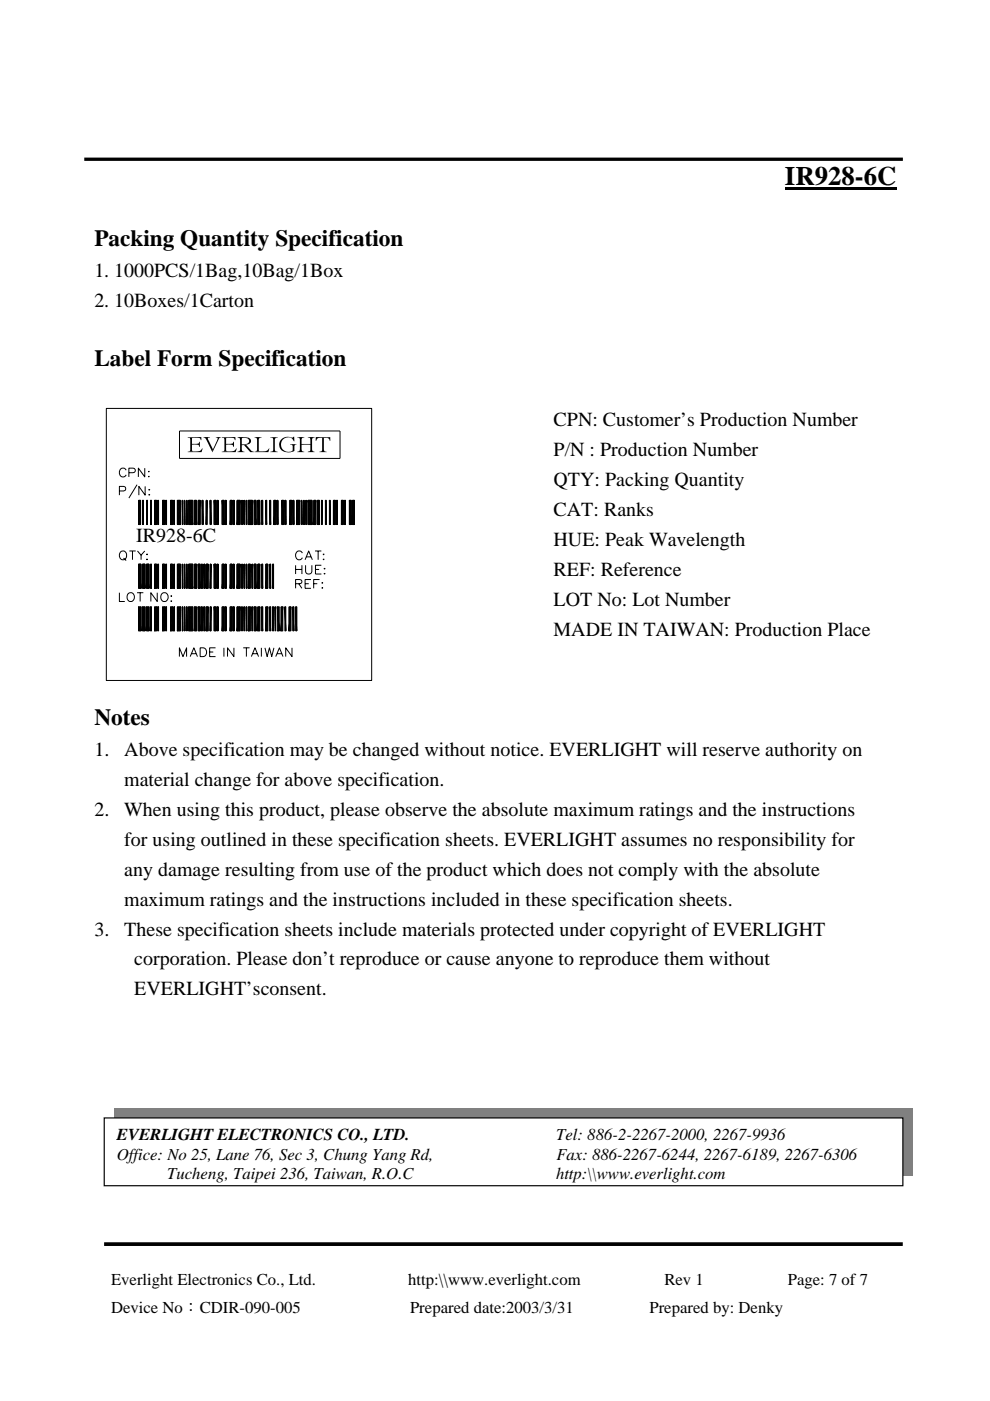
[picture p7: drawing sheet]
<svg xmlns="http://www.w3.org/2000/svg" width="210mm" height="297mm" viewBox="0 0 210 297" stroke-linecap="round" stroke-linejoin="round" font-family="sans-serif">
<path d="M22.1 263.8h169.3" fill="none" stroke="#000" stroke-width=".78" stroke-linecap="butt"/>
<path d="M15.7 79.6h68.1v71.9h-68.1z" fill="#fff"/>
<g fill="none" stroke="#000" stroke-width=".42">
<path d="M29.6 106.1v5.1M33 106.1v5.1M33 119.6v5.1M34.7 106.1v5.1M34.7 119.6v5.1M36.4 106.1v5.1M36.4 119.6v5.1M42.2 106.1v5.1M42.2 119.6v5.1M43.9 119.6v5.1M45.6 106.1v5.1M45.6 119.6v5.1"/>
<path d="M47.3 106.1v5.1M47.3 119.6v5.1M52.9 119.6v5.1M54.9 106.1v5.1M54.9 119.6v5.1M66.7 106.1v5.1M67.5 106.1v5.1M33 128.7v5.1M34.7 128.7v5.1M36.4 128.7v5.1M42.2 128.7v5.1M43.9 128.7v5.1"/>
<path d="M45.6 128.7v5.1M47.3 128.7v5.1M52.9 128.7v5.1M54.9 128.7v5.1M59 128.7v5.1"/>
</g>
<g fill="none" stroke="#000" stroke-width=".21">
<path d="M22.5 86.6h56.3v57.7h-56.3zM26.8 99.7a.8 .8 0 0 0-1.1-.4 .8 .8 0 0 0-.4 1.1 .75 .75 0 0 0 .6 .7 .75 .75 0 0 0 .9-.4M30.7 99.3v1.8l-1.4-1.8v1.8M31.5 100h.1zM38.1 91.4h34v5.8h-34zM25.3 104.1l1.2-.1 .1-.3v-.4l-.4-.2h-.9v1.9M25.7 116.9a.89 .89 0 0 1 1.2 .9 .89 .89 0 0 1-1.2 .8l-.2-.2a1.09 1.09 0 0 1 .2-1.5zM26.2 118.3l.6 .6M27.3 100.2h.9l.4-.1a.49 .49 0 0 0-.1-.8h-1.2v1.8M27.4 116.8h1.4M28.1 116.8v1.9M29.1 102.8l-1.8 2.8"/>
<path d="M29.1 116.8l.8 .9 .8-.9M29.4 119.6h.5v5.1zM29.4 119.6l.5 5.1h-.5zM29.4 106.1h.4l-.4 5.1zM29.4 119.6h.5v5.1M29.4 106.1v5.1h.4v-5.1M29.4 119.6v5.1h.5M29.4 106.1h.4M29.8 106.1v5.1h-.4zM29.9 117.7v1M30.2 119.6h.6v5.1zM30.2 119.6l.6 5.1h-.6z"/>
<path d="M30.2 106.1h.2v5.1zM30.2 106.1l.2 5.1h-.2zM30.2 119.6h.6v5.1M30.2 106.1v5.1h.2M30.2 119.6v5.1h.6M30.2 106.1h.2v5.1M30.3 106.1v5.1M30.8 103.1v1.9l-1.4-1.9v1.9M31.1 119.6h.5v5.1zM31.1 119.6l.5 5.1h-.5zM31.1 117.5h.2zM31.1 106.1h.2l-.2 5.1z"/>
<path d="M31.1 119.6h.5v5.1M31.1 106.1v5.1h.2v-5.1M31.1 119.6v5.1h.5M31.1 106.1h.2M31.2 118.5v.2zM31.2 106.1v5.1M31.3 106.1v5.1h-.2zM31.5 101h.1zM31.5 103.8h.2zM31.5 104.9h.2zM31.9 119.6h.2v5.1zM31.9 119.6l.2 5.1h-.2z"/>
<path d="M31.9 106.1h.2v5.1zM31.9 106.1l.2 5.1h-.2zM31.9 106.1h.2v5.1M31.9 119.6h.2v5.1M31.9 106.1v5.1h.2M31.9 119.6v5.1h.2M32 106.1v5.1M32 119.6v5.1M32.8 119.6h.4l-.4 5.1zM32.8 106.1h.4l-.4 5.1zM32.8 106.1v5.1h.4v-5.1M32.8 119.6v5.1h.4v-5.1"/>
<path d="M32.8 119.6h.4M32.8 106.1h.4M33.2 119.6v5.1h-.4zM33.2 106.1v5.1h-.4zM33.4 119.6h.2v5.1zM33.4 119.6l.2 5.1h-.2zM33.4 106.1h.2v5.1zM33.4 106.1l.2 5.1h-.2zM33.4 106.1h.2v5.1M33.4 119.6h.2v5.1M33.4 106.1v5.1h.2M33.4 119.6v5.1h.2"/>
<path d="M33.5 106.1v5.1M33.5 119.6v5.1M34.5 119.6h.4l-.4 5.1zM34.5 106.1h.4l-.4 5.1zM34.5 106.1v5.1h.4v-5.1M34.5 119.6v5.1h.4v-5.1M34.5 119.6h.4M34.5 106.1h.4M34.9 119.6v5.1h-.4zM34.9 106.1v5.1h-.4zM35.1 119.6h.2v5.1zM35.1 119.6l.2 5.1h-.2z"/>
<path d="M35.1 106.1h.2v5.1zM35.1 106.1l.2 5.1h-.2zM35.1 106.1h.2v5.1M35.1 119.6h.2v5.1M35.1 106.1v5.1h.2M35.1 119.6v5.1h.2M35.2 106.1v5.1M35.2 119.6v5.1M36.2 119.6h.4l-.4 5.1zM36.2 106.1h.4l-.4 5.1zM36.2 106.1v5.1h.4v-5.1M36.2 119.6v5.1h.4v-5.1"/>
<path d="M36.2 119.6h.4M36.2 106.1h.4M36.6 119.6v5.1h-.4zM36.6 106.1v5.1h-.4zM36.8 119.6h.2l-.2 5.1zM36.8 106.1h.2v5.1zM36.8 106.1l.2 5.1h-.2zM36.8 106.1h.2v5.1M36.8 119.6v5.1h.2v-5.1M36.8 106.1v5.1h.2M36.8 119.6h.2M36.9 106.1v5.1"/>
<path d="M36.9 119.6v5.1M37 119.6v5.1h-.2zM37.6 119.6h.7l-.7 5.1zM37.6 106.1h.7v5.1zM37.6 106.1l.7 5.1h-.7zM37.6 106.1h.7v5.1M37.6 119.6v5.1h.7v-5.1M37.6 106.1v5.1h.7M37.6 119.6h.7M38.3 119.6v5.1h-.7zM38.7 119.6v5.1zM38.7 106.1v5.1z"/>
<path d="M38.7 106.1v5.1l.1-5.1M38.7 119.6v5.1l.1-5.1M38.7 119.6h.1M38.7 106.1h.1M38.7 106.1v5.1M38.7 119.6v5.1M39.1 119.6l.1 5.1zM39.1 106.1l.1 5.1zM39.1 106.1v5.1l.1-5.1M39.1 119.6l.1 5.1M39.1 106.1h.1M39.1 106.1v5.1"/>
<path d="M39.1 119.6v5.1M39.6 119.6l.1 5.1zM39.6 106.1l.1 5.1zM39.6 106.1v5.1l.1-5.1M39.6 119.6l.1 5.1M39.6 106.1h.1M39.6 106.1v5.1M39.6 119.6v5.1M40 119.6h.9v5.1zM40 119.6l.9 5.1h-.9zM40 106.1h.9v5.1zM40 106.1l.9 5.1h-.9z"/>
<path d="M40 106.1h.9v5.1M40 119.6h.9v5.1M40 106.1v5.1h.9M40 119.6v5.1h.9M41.3 119.6h.4v5.1zM41.3 119.6l.4 5.1h-.4zM41.3 106.1l.4 5.1h-.4zM41.3 106.1h.4v5.1zM41.3 106.1v5.1h.4v-5.1M41.3 119.6v5.1h.4M41.3 119.6h.4v5.1M41.3 106.1h.4"/>
<path d="M42 119.6h.4v5.1zM42 119.6l.4 5.1h-.4zM42 106.1h.4l-.4 5.1zM42 106.1v5.1h.4v-5.1M42 119.6h.4v5.1M42 119.6v5.1h.4M42 106.1h.4M42.4 106.1v5.1h-.4zM42.7 119.6h.2v5.1zM42.7 119.6l.2 5.1h-.2zM42.7 119.6h.2v5.1M42.7 119.6v5.1h.2"/>
<path d="M42.8 119.6v5.1M42.9 106.1h.2v5.1zM42.9 106.1l.2 5.1h-.2zM42.9 106.1v5.1h.2M42.9 106.1h.2v5.1M43 106.1v5.1M43.2 119.6h.2v5.1zM43.2 119.6l.2 5.1h-.2zM43.2 119.6v5.1h.2M43.2 119.6h.2v5.1M43.3 119.6v5.1M43.7 119.6h.4l-.4 5.1z"/>
<path d="M43.7 106.1h.2l-.2 5.1zM43.7 119.6v5.1h.4v-5.1M43.7 106.1v5.1h.2v-5.1M43.7 119.6h.4M43.7 106.1h.2M43.8 106.1v5.1M43.9 106.1v5.1h-.2zM44.1 119.6v5.1h-.4zM44.6 119.6h.1l-.1 5.1zM44.6 106.1h.1v5.1zM44.6 106.1l.1 5.1h-.1zM44.6 106.1h.1v5.1"/>
<path d="M44.6 119.6v5.1h.1v-5.1M44.6 106.1v5.1h.1M44.6 119.6h.1M44.7 106.1v5.1M44.7 119.6v5.1M44.7 119.6v5.1h-.1zM45.4 119.6h.4v5.1zM45.4 119.6l.4 5.1h-.4zM45.4 106.1l.4 5.1h-.4zM45.4 106.1h.4v5.1zM45.4 106.1v5.1h.4v-5.1M45.4 119.6h.4v5.1"/>
<path d="M45.4 119.6v5.1h.4M45.4 106.1h.4M46.1 119.6h.1v5.1zM46.1 119.6l.1 5.1h-.1zM46.1 106.1h.1v5.1zM46.1 106.1l.1 5.1h-.1zM46.1 106.1h.1v5.1M46.1 119.6h.1v5.1M46.1 106.1v5.1h.1M46.1 119.6v5.1h.1M46.2 106.1v5.1M46.2 119.6v5.1"/>
<path d="M47.1 119.6h.4l-.4 5.1zM47.1 106.1l.4 5.1h-.4zM47.1 106.1h.4v5.1zM47.1 106.1v5.1h.4v-5.1M47.1 119.6v5.1h.4v-5.1M47.1 119.6h.4M47.1 106.1h.4M47.5 119.6v5.1h-.4zM47.8 119.6h.1v5.1zM47.8 119.6l.1 5.1h-.1zM47.8 106.1h.1v5.1zM47.8 106.1l.1 5.1h-.1z"/>
<path d="M47.8 106.1h.2v5.1h-.2zM47.8 119.6h.2v5.1h-.2zM47.9 106.1v5.1M47.9 119.6v5.1M48.8 119.6h.4l-.4 5.1zM48.8 106.1h.4l-.4 5.1zM48.8 106.1h.4v5.1h-.4zM48.8 119.6h.4v5.1h-.4zM49.2 119.6v5.1h-.4zM49.2 106.1v5.1h-.4zM49.5 119.6h.2v5.1zM49.5 119.6l.2 5.1h-.2z"/>
<path d="M49.5 106.1h.2v5.1zM49.5 106.1l.2 5.1h-.2zM49.5 106.1h.2v5.1M49.5 119.6h.2v5.1M49.5 106.1v5.1h.2M49.5 119.6v5.1h.2M49.6 106.1v5.1M49.6 119.6v5.1M50.2 119.6h.7l-.7 5.1zM50.2 106.1h.7l-.7 5.1zM50.2 106.1v5.1h.7v-5.1M50.2 119.6v5.1h.7v-5.1"/>
<path d="M50.2 119.6h.7M50.2 106.1h.7M50.9 119.6v5.1h-.7zM50.9 106.1v5.1h-.7zM51.3 119.6l.1 5.1zM51.3 106.1l.1 5.1zM51.3 106.1v5.1l.1-5.1M51.3 119.6l.1 5.1M51.3 106.1h.1M51.3 106.1v5.1M51.3 119.6v5.1M51.7 119.6l.1 5.1z"/>
<path d="M51.7 106.1l.1 5.1zM51.7 106.1l.1 5.1M51.7 119.6l.1 5.1M51.8 106.1v5.1M51.8 119.6v5.1M52.2 119.6l.1 5.1zM52.2 106.1l.1 5.1zM52.2 106.1v5.1l.1-5.1M52.2 119.6l.1 5.1M52.2 106.1h.1M52.2 106.1v5.1M52.2 119.6v5.1"/>
<path d="M52.6 106.1h.9v5.1zM52.6 106.1l.9 5.1h-.9zM52.6 119.6h.5l-.5 5.1zM52.6 106.1h.9v5.1M52.6 119.6v5.1h.5v-5.1M52.6 106.1v5.1h.9M52.6 119.6h.5M53.1 119.6v5.1h-.5zM53.4 119.6l.1 5.1zM53.4 119.6l.1 5.1M53.5 119.6v5.1M53.9 106.1l.4 5.1h-.4z"/>
<path d="M53.9 106.1h.4v5.1zM53.9 119.6h.4v5.1zM53.9 119.6l.4 5.1h-.4zM53.9 106.1v5.1h.4v-5.1M53.9 119.6h.4v5.1M53.9 119.6v5.1h.4M53.9 106.1h.4M54.7 106.1l.4 5.1h-.4zM54.7 106.1h.4v5.1zM54.7 119.6h.4l-.4 5.1zM54.7 119.6v5.1h.4v-5.1M54.7 119.6h.4"/>
<path d="M54.7 106.1v5.1h.4v-5.1M54.7 106.1h.4M55.1 119.6v5.1h-.4zM55.5 106.1h.2v5.1zM55.5 106.1l.2 5.1h-.2zM55.5 119.6h.2v5.1zM55.5 119.6l.2 5.1h-.2zM55.5 119.6v5.1h.2M55.5 119.6h.2v5.1M55.5 106.1v5.1h.2M55.5 106.1h.2v5.1M55.6 106.1v5.1"/>
<path d="M55.6 119.6v5.1M56.3 106.1h.2v5.1zM56.3 106.1l.2 5.1h-.2zM56.3 119.6h.5l-.5 5.1zM56.4 119.6v5.1h.4v-5.1M56.4 119.6h.4M56.4 106.1v5.1h.1M56.4 106.1h.1v5.1M56.5 106.1v5.1M56.8 119.6v5.1h-.5zM57.2 119.6h.2v5.1zM57.2 119.6l.2 5.1h-.2z"/>
<path d="M57.2 106.1h.2v5.1zM57.2 106.1l.2 5.1h-.2zM57.2 119.6v5.1h.2M57.2 119.6h.2v5.1M57.2 106.1v5.1h.2M57.2 106.1h.2v5.1M57.3 106.1v5.1M57.3 119.6v5.1M57.8 119.6h.2v5.1zM57.8 119.6l.2 5.1h-.2zM57.8 119.6v5.1h.2M57.8 119.6h.2v5.1"/>
<path d="M57.9 119.6v5.1M58.1 106.1h.4l-.4 5.1zM58.1 106.1v5.1h.4v-5.1M58.1 106.1h.4M58.5 106.1v5.1h-.4zM58.7 106.1h.2v5.1zM58.7 106.1l.2 5.1h-.2zM58.7 106.1v5.1h.2M58.7 106.1h.2v5.1M58.8 106.1v5.1M59.8 106.1l.4 5.1h-.4zM59.8 106.1h.4v5.1z"/>
<path d="M59.8 106.1v5.1h.4v-5.1M59.8 106.1h.4M60.4 106.1h.2v5.1zM60.4 106.1l.2 5.1h-.2zM60.4 106.1v5.1h.2M60.4 106.1h.2v5.1M60.5 106.1v5.1M61.4 106.1h.4l-.4 5.1zM61.4 106.1v5.1h.4v-5.1M61.4 106.1h.4M61.8 106.1v5.1h-.4zM62.1 106.1h.2v5.1z"/>
<path d="M62.1 106.1l.2 5.1h-.2zM62.1 106.1v5.1h.2M62.1 106.1h.2v5.1M62.2 106.1v5.1M62.7 119.8v1.9M62.9 106.1h.7l-.7 5.1zM62.9 106.1v5.1h.7v-5.1M62.9 106.1h.7M63.6 106.1v5.1h-.7zM63.9 106.1l.1 5.1zM63.9 106.1v5.1l.1-5.1M63.9 106.1h.1"/>
<path d="M64 106.1v5.1M64 119.8v1.9M64.1 117.3a.83 .83 0 0 0-1.2-.3 .83 .83 0 0 0-.1 1.2 .71 .71 0 0 0 .6 .5 .71 .71 0 0 0 .7-.5M64.4 106.1l.1 5.1zM64.4 106.1v5.1l.1-5.1M64.4 106.1h.1M64.4 106.1v5.1M64.7 118.7l.7-1.9 .8 1.9M64.8 119.8v1.4a.68 .68 0 0 0 .7 .5 .68 .68 0 0 0 .6-.5v-1.4M64.9 106.1l.1 5.1zM64.9 106.1v5.1l.1-5.1M64.9 106.1h.1"/>
<path d="M64.9 106.1v5.1M65 118.1h.9M65.3 106.1l.9 5.1h-.9zM65.3 106.1h.9v5.1zM65.3 106.1v5.1h.9v-5.1M65.3 106.1h.9M66.5 106.1h.5l-.5 5.1zM66.5 106.1v5.1h.5v-5.1M66.5 106.1h.5M66.8 116.8h1.3M67 106.1v5.1h-.5zM67.3 106.1h.4v5.1z"/>
<path d="M67.3 106.1l.4 5.1h-.4zM67.3 106.1v5.1h.4M67.3 106.1h.4v5.1M67.5 116.8v1.9M68.1 119.8h-1.2v1.9h1.2M68.2 106.1h.1l-.1 5.1zM68.2 106.1v5.1h.1v-5.1M68.2 106.1h.1M68.2 106.1v5.1M68.3 106.1v5.1h-.1zM68.5 117.5h.2zM68.5 118.6h.2z"/>
<path d="M69 106.1h.2v5.1zM69 106.1l.2 5.1h-.2zM69 106.1v5.1h.2M69 106.1h.2v5.1M69.1 106.1v5.1M69.8 106.1h.2v5.1zM69.8 106.1l.2 5.1h-.2zM69.8 106.1v5.1h.2M69.8 106.1h.2v5.1M69.9 106.1v5.1M70.7 106.1h.4l-.4 5.1zM70.7 106.1v5.1h.4v-5.1"/>
<path d="M70.7 106.1h.4M71.1 106.1v5.1h-.4zM71.4 106.1h.1l-.1 5.1zM71.4 106.1v5.1h.1v-5.1M71.4 106.1h.1M71.4 106.1v5.1M71.5 106.1v5.1h-.1zM72.4 106.1h.4l-.4 5.1zM72.8 106.1v5.1h-.4zM72.8 106.1v5.1h-.4M72.8 106.1h-.4v5.1M73 106.1h.2v5.1z"/>
<path d="M73 106.1l.2 5.1h-.2zM73 106.1v5.1h.2M73 106.1h.2v5.1M73.1 106.1v5.1M74.1 106.1l.4 5.1h-.4zM74.1 106.1h.4v5.1zM74.1 106.1v5.1h.4v-5.1M74.1 106.1h.4M74.7 106.1l.4 5.1h-.4zM74.7 106.1v5.1h.4M74.7 106.1h.4M75.1 106.1h-.4l.4 5.1v-5.1v5.1"/>
<path d="M75.1 106.1v5.1M25.3 125.7v1.8h1.2M27.1 125.9a.91 .91 0 0 1 1.4 .2 .91 .91 0 0 1-.4 1.3 .92 .92 0 0 1-1.1-.3 .92 .92 0 0 1 .1-1.2zM29.1 125.7h1.3M29.4 128.7h.5v5.1zM29.4 128.7l.5 5.1h-.5zM29.4 128.7v5.1M29.7 125.7v1.8M29.9 128.7v5.1M30.2 128.7h.6v5.1zM30.2 128.7l.6 5.1h-.6zM30.2 128.7v5.1"/>
<path d="M30.8 128.7v5.1M31.1 128.7h.5v5.1zM31.1 128.7l.5 5.1h-.5zM31.1 128.7v5.1M31.6 128.7v5.1M31.9 128.7h.2v5.1zM31.9 128.7l.2 5.1h-.2zM31.9 128.7v5.1M32 128.7v5.1M32.1 128.7v5.1M32.8 128.7h.4l-.4 5.1zM32.8 128.7v5.1"/>
<path d="M33.2 128.7v5.1h-.4zM33.2 128.7v5.1M33.3 125.7v1.8l-1.3-1.8v1.8M33.4 128.7h.2v5.1zM33.4 128.7l.2 5.1h-.2zM33.4 128.7v5.1M33.5 128.7v5.1M33.6 128.7v5.1M34.3 125.9a.91 .91 0 0 1 1.3 .2 .91 .91 0 0 1-.4 1.3 .92 .92 0 0 1-1.1-.3 .92 .92 0 0 1 .2-1.2zM34.5 128.7h.4l-.4 5.1zM34.5 128.7v5.1M34.9 128.7v5.1h-.4z"/>
<path d="M34.9 128.7v5.1M35.1 128.7h.2v5.1zM35.1 128.7l.2 5.1h-.2zM35.1 128.7v5.1M35.2 128.7v5.1M35.3 128.7v5.1M36.2 128.7h.4l-.4 5.1zM36.2 128.7v5.1M36.3 126.3v.2zM36.3 127.4v.1zM36.6 128.7v5.1h-.4zM36.6 128.7v5.1"/>
<path d="M36.8 128.7h.2l-.2 5.1zM36.8 128.7v5.1M36.9 128.7v5.1M37 128.7v5.1h-.2zM37 128.7v5.1M37.6 128.7h.7l-.7 5.1zM37.6 128.7v5.1M38 139.2v-1.8l.8 1.8 .8-1.8v1.8M38.3 128.7v5.1h-.7zM38.3 128.7v5.1M38.7 128.7v5.1zM38.7 128.7v5.1"/>
<path d="M38.8 128.7v5.1M39.1 128.7l.1 5.1zM39.1 128.7v5.1M39.2 128.7v5.1M39.6 128.7l.1 5.1zM39.6 128.7v5.1M39.7 128.7v5.1M40 128.7h.9v5.1zM40 128.7l.9 5.1h-.9zM40 128.7v5.1M40.3 139.2l.8-1.8 .8 1.8M40.6 138.6h1"/>
<path d="M40.9 128.7v5.1M41.3 128.7h.4v5.1zM41.3 128.7l.4 5.1h-.4zM41.3 128.7v5.1M41.7 128.7v5.1M42 128.7h.4v5.1zM42 128.7l.4 5.1h-.4zM42 128.7v5.1M42.4 137.4h.7a.97 .97 0 0 1 .7 .9 .97 .97 0 0 1-.7 .9h-.7zM42.4 128.7v5.1M42.7 128.7h.2v5.1zM42.7 128.7l.2 5.1h-.2z"/>
<path d="M42.7 128.7v5.1M42.8 128.7v5.1M42.9 128.7v5.1M43.2 128.7h.2v5.1zM43.2 128.7l.2 5.1h-.2zM43.2 128.7v5.1M43.3 128.7v5.1M43.4 128.7v5.1M43.7 128.7h.4l-.4 5.1zM43.7 128.7v5.1M44.1 128.7v5.1h-.4zM44.1 128.7v5.1"/>
<path d="M44.4 138.2h.8M44.6 128.7h.1l-.1 5.1zM44.6 128.7v5.1M44.7 128.7v5.1M44.7 128.7v5.1h-.1zM45.4 128.7h.4v5.1zM45.4 128.7l.4 5.1h-.4zM45.4 128.7v5.1M45.7 137.4h-1.3v1.8h1.3M45.8 128.7v5.1M46.1 128.7h.1v5.1zM46.1 128.7l.1 5.1h-.1z"/>
<path d="M46.1 128.7v5.1M46.2 128.7v5.1M47.1 128.7h.4l-.4 5.1zM47.1 128.7v5.1M47.5 137.4v1.8M47.5 128.7v5.1h-.4zM47.5 128.7v5.1M47.8 128.7h.1v5.1zM47.8 128.7l.1 5.1h-.1zM47.8 128.7v5.1M47.9 128.7v5.1M48 128.7v5.1"/>
<path d="M48.8 128.7h.4l-.4 5.1zM48.8 128.7v5.1M49.2 128.7v5.1h-.4zM49.2 128.7v5.1M49.5 128.7h.2v5.1zM49.5 128.7l.2 5.1h-.2zM49.5 128.7v5.1M49.6 128.7v5.1M49.6 137.4v1.8l-1.4-1.8v1.8M49.7 128.7v5.1M50.2 128.7h.7l-.7 5.1zM50.2 128.7v5.1"/>
<path d="M50.9 128.7v5.1h-.7zM50.9 128.7v5.1M51.3 128.7l.1 5.1zM51.3 128.7v5.1M51.4 128.7v5.1M51.6 137.4h1.3M51.7 128.7l.1 5.1zM51.7 128.7v5.1M51.8 128.7v5.1M52.2 128.7l.1 5.1zM52.2 128.7v5.1M52.2 137.4v1.8"/>
<path d="M52.3 128.7v5.1M52.6 128.7h.5l-.5 5.1zM52.6 128.7v5.1M53.1 128.7v5.1h-.5zM53.1 128.7v5.1M53.3 139.2l.8-1.8 .7 1.8M53.4 128.7l.1 5.1zM53.4 128.7v5.1M53.5 128.7v5.1M53.6 138.6h.9M53.9 128.7h.4v5.1zM53.9 128.7l.4 5.1h-.4z"/>
<path d="M53.9 128.7v5.1M54.3 128.7v5.1M54.7 128.7h.4l-.4 5.1zM54.7 128.7v5.1M55.1 128.7v5.1h-.4zM55.1 128.7v5.1M55.4 137.4v1.8M55.5 128.7h.2v5.1zM55.5 128.7l.2 5.1h-.2zM55.5 128.7v5.1M55.6 128.7v5.1M55.7 128.7v5.1"/>
<path d="M56.2 137.4l.4 1.8 .5-1.8 .5 1.8 .5-1.8M56.3 128.7h.5l-.5 5.1zM56.4 128.7v5.1M56.8 128.7v5.1h-.5zM56.8 128.7v5.1M57.2 128.7h.2v5.1zM57.2 128.7l.2 5.1h-.2zM57.2 128.7v5.1M57.3 128.7v5.1M57.4 128.7v5.1M57.8 128.7h.2v5.1zM57.8 128.7l.2 5.1h-.2z"/>
<path d="M57.8 128.7v5.1M57.9 128.7v5.1M58 128.7v5.1M58.3 128.7l.1 5.1zM58.4 128.7v5.1M58.5 139.2l.7-1.8 .8 1.8M58.8 138.6h.9M58.8 128.7h.4v5.1zM58.8 128.7l.4 5.1h-.4zM59.6 128.7h.4l-.4 5.1zM60 128.7v5.1h-.4zM60.4 128.7h.2v5.1z"/>
<path d="M60.4 128.7l.2 5.1h-.2zM60.5 128.7v5.1M61.3 128.7h.4l-.4 5.1zM61.7 128.7v5.1h-.4zM61.7 128.7v5.1M61.9 137.4v1.8l-1.3-1.8v1.8M62.1 128.7h.2v5.1zM62.1 128.7l.2 5.1h-.2zM62.1 128.7v5.1M62.2 128.7v5.1M62.3 128.7v5.1M62.7 123.8l1.1-.1 .2-.3-.1-.4-.4-.1h-.8v1.8"/>
<path d="M62.7 120.7h1.3M62.7 128.7h.2v5.1zM62.7 128.7l.2 5.1h-.2zM62.7 128.7v5.1M62.8 128.7v5.1M62.9 128.7v5.1M63.4 123.8l.6 .9M64.7 123.8h.8M65.9 122.9h-1.2v1.8h1.2M66.5 123.8h.8M66.9 120.7h.8M67.8 122.9h-1.3v1.8"/>
<path d="M68.2 124.7h.2zM68.3 123.5v.2zM68.7 121.6h.2zM68.8 120.5v.1z"/>
</g>
<g fill="none" stroke="#000" stroke-width=".4">
<path d="M41.5 106.1v5.1M41.5 119.6v5.1M49 106.1v5.1M49 119.6v5.1M54.1 106.1v5.1M54.1 119.6v5.1M56.6 119.6v5.1M58.3 106.1v5.1M60 106.1v5.1M61.6 106.1v5.1M70.9 106.1v5.1M72.6 106.1v5.1"/>
<path d="M74.3 106.1v5.1M74.9 106.1v5.1M41.5 128.7v5.1M49 128.7v5.1M54.1 128.7v5.1M56.6 128.7v5.1M59.8 128.7v5.1M61.5 128.7v5.1"/>
</g>
<g fill="#000">
<path d="M29.4 119.6l.5 5.1h-.5zM30.2 119.6l.6 5.1h-.6zM31.1 119.6l.5 5.1h-.5zM37.6 119.6h.7l-.7 5.1zM37.6 106.1l.7 5.1h-.7zM38.3 119.6v5.1h-.7zM37.6 106.1h.7v5.1zM40 119.6l.9 5.1h-.9zM40 106.1l.9 5.1h-.9zM40 106.1h.9v5.1zM50.2 119.6h.7l-.7 5.1zM50.2 106.1h.7l-.7 5.1z"/>
<path d="M50.9 119.6v5.1h-.7zM50.9 106.1v5.1h-.7zM52.6 106.1l.9 5.1h-.9zM52.6 106.1h.9v5.1zM62.9 106.1h.7l-.7 5.1zM63.6 106.1v5.1h-.7zM65.3 106.1l.9 5.1h-.9zM65.3 106.1h.9v5.1zM29.4 128.7l.5 5.1h-.5zM29.4 119.6h.5v5.1zM29.4 128.7h.5v5.1zM30.2 128.7l.6 5.1h-.6z"/>
<path d="M30.2 119.6h.6v5.1zM30.2 128.7h.6v5.1zM31.1 128.7l.5 5.1h-.5zM31.1 119.6h.5v5.1zM31.1 128.7h.5v5.1zM37.6 128.7h.7l-.7 5.1zM38.3 128.7v5.1h-.7zM40 128.7l.9 5.1h-.9zM40 119.6h.9v5.1zM40 128.7h.9v5.1zM50.2 128.7h.7l-.7 5.1zM50.9 128.7v5.1h-.7z"/>
<path d="M39.8 92.8h1.9h-.9l-.1 .2v1.1l.9 .2h-.9v1.2l.2 .2h.8l-1.9 .1 .4-.1 .1-.3v-2.2l-.1-.4z" fill-rule="evenodd"/>
<path d="M40.7 94.1l1.4-.1 .3-.3v1l-.3-.3z" fill-rule="evenodd"/>
<path d="M39.8 92.7h2.9v.6l-.3-.4z" fill-rule="evenodd"/>
<path d="M39.8 95.8l1.9-.1a1.03 1.03 0 0 0 1.1-.6h.2l-.3 .8z" fill-rule="evenodd"/>
<path d="M43.1 92.7h1.4l-.5 .2 1.1 2.4-.1 .6-1.2-2.7z" fill-rule="evenodd"/>
<path d="M45.8 92.7l1 .1-.4 .3-1.4 2.8 .1-.6 1.1-2.3z" fill-rule="evenodd"/>
<path d="M47.1 92.8h1.9h-1l-.1 .2v1.1l1 .2h-1v1.2l.2 .2h.8l-1.9 .1 .4-.1 .2-.3v-2.2l-.2-.4z" fill-rule="evenodd"/>
<path d="M47.9 94.1l1.4-.1 .3-.3v1l-.3-.3z" fill-rule="evenodd"/>
<path d="M47 92.7h2.9v.6l-.3-.4z" fill-rule="evenodd"/>
<path d="M47 95.8l1.9-.1a1.39 1.39 0 0 0 1.3-.6l-.2 .8z" fill-rule="evenodd"/>
<path d="M50.4 92.7l2.3 .1h-1.1l-.3 .2v1.2h1.2l-1.2 .2 .1 1.2 .4 .3h-1.4l.4-.2 .1-.3v-2.1l-.1-.4z" fill-rule="evenodd"/>
<path d="M51.7 94.4l.5-.1 1.1 1.3 .5 .3h-.7z" fill-rule="evenodd"/>
<path d="M51.6 92.8h1.1a.73 .73 0 0 1 .5 .8 .73 .73 0 0 1-.7 .6h-1.2l.8-.1a.68 .68 0 0 0 .6-.9l-.4-.3z" fill-rule="evenodd"/>
<path d="M54 92.7h1.5l-.4 .1-.2 .4v2.3l.1 .2h.5l-1.5 .1 .4-.1 .1-.3v-2.2l-.1-.4z" fill-rule="evenodd"/>
<path d="M54 95.8l2.4-.2 .7-.5-.2 .8z" fill-rule="evenodd"/>
<path d="M57.3 92.7h1.6l-.5 .2-.1 .3v2.1l.1 .3 .5 .3h-1.6l.5-.2 .1-.3v-2.2l-.1-.3z" fill-rule="evenodd"/>
<path d="M59.7 93.1l1-.5 1 .1a1.58 1.58 0 0 0-2.1 1.3 1.58 1.58 0 0 0 1.6 1.8 1.57 1.57 0 0 1-2-1.5l.1-.7z" fill-rule="evenodd"/>
<path d="M61.1 92.7l.9 .1z" fill-rule="evenodd"/>
<path d="M61.7 92.8l.7-.2v1z" fill-rule="evenodd"/>
<path d="M61.5 94.2h1.4l-.4 .1-.1 .3v1l-1.2 .3-.8-.1a1.79 1.79 0 0 0 1.7-.3l-.1-1.1z" fill-rule="evenodd"/>
<path d="M63 92.7h1.5l-.4 .1-.2 .3v1l1.9 .2h-1.9l.1 1.3 .5 .3h-1.5l.5-.3 .1-.4v-2l-.1-.4z" fill-rule="evenodd"/>
<path d="M65.3 92.7h1.4l-.4 .1-.1 .3v2.2l.1 .3 .4 .3h-1.4l.4-.3 .1-1.3-1.9-.2h1.9l-.1-1.2z" fill-rule="evenodd"/>
<path d="M68.3 92.8h.4v2.8l.6 .3h-1.6l.5-.3 .1-.2z" fill-rule="evenodd"/>
<path d="M67 92.7h3l-2.5 .2-.6 .6z" fill-rule="evenodd"/>
<path d="M69 92.8l1-.1v.8h-.1a.72 .72 0 0 0-.9-.7z" fill-rule="evenodd"/>
</g>
<path d="M166.4 39.6h23.6v.7h-23.6z" fill="#000"/>
<path d="M17.9 33.8h173.5" fill="none" stroke="#000" stroke-width=".7" stroke-linecap="butt"/>
<g fill="none" stroke="#808080" stroke-width=".21">
<path d="M24.2 234.9h169.3M24.2 235h169.3M24.2 235.1h169.3M24.2 235.2h169.3M24.2 235.3h169.3M24.2 235.4h169.3M24.2 235.5h169.3M24.2 235.6h169.3M24.2 235.7h169.3M24.2 235.8h169.3M24.2 235.9h169.3M24.2 236h169.3"/>
<path d="M24.2 236.1h169.3M24.2 236.2h169.3M24.2 236.3h169.3M24.2 236.4h169.3M24.2 236.5h169.3M24.2 236.6h169.3M24.2 236.7h169.3M24.2 236.8h169.3M24.2 236.9h169.3M24.2 237h169.3M24.2 237.1h169.3M24.2 237.2h169.3"/>
<path d="M24.2 237.3h169.3M24.2 237.4h169.3M24.2 237.5h169.3M24.2 237.6h169.3M24.2 237.7h169.3M24.2 237.8h169.3M24.2 237.9h169.3M24.2 238h169.3M24.2 238.1h169.3M24.2 238.2h169.3M24.2 238.3h169.3M24.2 238.4h169.3"/>
<path d="M24.2 238.5h169.3M24.2 238.6h169.3M24.2 238.7h169.3M24.2 238.8h169.3M24.2 238.9h169.3M24.2 239h169.3M24.2 239.1h169.3M24.2 239.2h169.3M24.2 239.3h169.3M24.2 239.4h169.3M24.2 239.5h169.3M24.2 239.6h169.3"/>
<path d="M24.2 239.7h169.3M24.2 239.8h169.3M24.2 239.9h169.3M24.2 240h169.3M24.2 240.1h169.3M24.2 240.2h169.3M24.2 240.3h169.3M24.2 240.4h169.3M24.2 240.5h169.3M24.2 240.6h169.3M24.2 240.7h169.3M24.2 240.8h169.3"/>
<path d="M24.2 240.9h169.3M24.2 241h169.3M24.2 241.1h169.3M24.2 241.2h169.3M24.2 241.3h169.3M24.2 241.4h169.3M24.2 241.5h169.3M24.2 241.6h169.3M24.2 241.7h169.3M24.2 241.8h169.3M24.2 241.9h169.3M24.2 242h169.3"/>
<path d="M24.2 242.1h169.3M24.2 242.2h169.3M24.2 242.3h169.3M24.2 242.4h169.3M24.2 242.5h169.3M24.2 242.6h169.3M24.2 242.7h169.3M24.2 242.8h169.3M24.2 242.9h169.3M24.2 243h169.3M24.2 243.1h169.3M24.2 243.2h169.3"/>
<path d="M24.2 243.3h169.3M24.2 243.4h169.3M24.2 243.5h169.3M24.2 243.6h169.3M24.2 243.7h169.3M24.2 243.8h169.3M24.2 243.9h169.3M24.2 244h169.3M24.2 244.1h169.3M24.2 244.2h169.3M24.2 244.3h169.3M24.2 244.4h169.3"/>
<path d="M24.2 244.5h169.3M24.2 244.6h169.3M24.2 244.7h169.3M24.2 244.8h169.3M24.2 244.9h169.3M24.2 245h169.3M24.2 245.1h169.3M24.2 245.2h169.3M24.2 245.3h169.3M24.2 245.4h169.3M24.2 245.5h169.3M24.2 245.6h169.3"/>
<path d="M24.2 245.7h169.3M24.2 245.8h169.3M24.2 245.9h169.3M24.2 246h169.3M24.2 246.1h169.3M24.2 246.2h169.3M24.2 246.3h169.3M24.2 246.4h169.3M24.2 246.5h169.3M24.2 246.6h169.3M24.2 246.7h169.3M24.2 246.8h169.3"/>
<path d="M24.2 246.9h169.3M24.2 247h169.3M24.2 247.1h169.3M24.2 247.2h169.3M24.2 247.3h169.3M24.2 247.4h169.3M24.2 247.5h169.3M24.2 247.6h169.3M24.2 247.7h169.3M24.2 247.8h169.3M24.2 247.9h169.3M24.2 248h169.3"/>
<path d="M24.2 248.1h169.3M24.2 248.2h169.3M24.2 248.3h169.3M24.2 248.4h169.3M24.2 248.5h169.3M24.2 248.6h169.3M24.2 248.7h169.3M24.2 248.8h169.3M24.2 248.9h169.3M24.2 249h169.3M24.2 249.1h169.3M24.2 249.2h169.3"/>
</g>
<path d="M22.1 237h169.3v14.4h-169.3z" fill-rule="evenodd" fill="#fff" stroke="#000" stroke-width=".25"/>
<text font-size="5.7" x="166.4" y="39.3">IR928-6C</text>
<g font-size="4.9">
<text x="20" y="52.2">Packing Quantity Specification</text>
<text x="20" y="77.6">Label Form Specification</text>
<text x="20" y="153.8">Notes</text>
</g>
<g font-size="4.2">
<text x="20" y="58.7">1. 1000PCS/1Bag,10Bag/1Box</text>
<text x="20" y="65">2. 10Boxes/1Carton</text>
<text x="117.4" y="90.4">CPN: Customer’s Production Number</text>
<text x="117.4" y="96.8">P/N : Production Number</text>
<text x="117.4" y="103.1">QTY: Packing Quantity</text>
<text x="117.4" y="109.5">CAT: Ranks</text>
<text x="28.9" y="115">IR928-6C</text>
<text x="117.4" y="115.8">HUE: Peak Wavelength</text>
<text x="117.4" y="122.2">REF: Reference</text>
<text x="117.4" y="128.5">LOT No: Lot Number</text>
<text x="117.4" y="134.9">MADE IN TAIWAN: Production Place</text>
<text x="20" y="160.3">1.</text>
<text x="26.4" y="160.3">Above specification may be changed without notice. EVERLIGHT will reserve authority on</text>
<text x="26.4" y="166.6">material change for above specification.</text>
<text x="20" y="173">2.</text>
<text x="26.4" y="173">When using this product, please observe the absolute maximum ratings and the instructions</text>
<text x="26.4" y="179.3">for using outlined in these specification sheets. EVERLIGHT assumes no responsibility for</text>
<text x="26.4" y="185.7">any damage resulting from use of the product which does not comply with the absolute</text>
<text x="26.4" y="192">maximum ratings and the instructions included in these specification sheets.</text>
<text x="20" y="198.4">3.</text>
<text x="26.4" y="198.4">These specification sheets include materials protected under copyright of EVERLIGHT</text>
<text x="28.5" y="204.7">corporation. Please don’t reproduce or cause anyone to reproduce them without</text>
<text x="28.5" y="211.1">EVERLIGHT’sconsent.</text>
</g>
<g font-size="3.5">
<text x="24.8" y="245.9">Office: No 25, Lane 76, Sec 3, Chung Yang Rd,</text>
<text x="24.8" y="241.8">EVERLIGHT ELECTRONICS CO., LTD.</text>
<text x="117.9" y="241.8">Tel: 886-2-2267-2000, 2267-9936</text>
<text x="118" y="245.9">Fax: 886-2267-6244, 2267-6189, 2267-6306</text>
<text x="35.5" y="250">Tucheng, Taipei 236, Taiwan, R.O.C</text>
<text x="117.9" y="250">http:\\www.everlight.com</text>
<text x="23.6" y="272.4">Everlight Electronics Co., Ltd.</text>
<text x="86.6" y="272.4">http:\\www.everlight.com</text>
<text x="140.9" y="272.4">Rev 1</text>
<text x="167" y="272.4">Page: 7 of 7</text>
<text x="23.6" y="278.3">Device No：CDIR-090-005</text>
<text x="86.9" y="278.3">Prepared date:2003/3/31</text>
<text x="137.7" y="278.3">Prepared by: Denky</text>
</g>
</svg>
